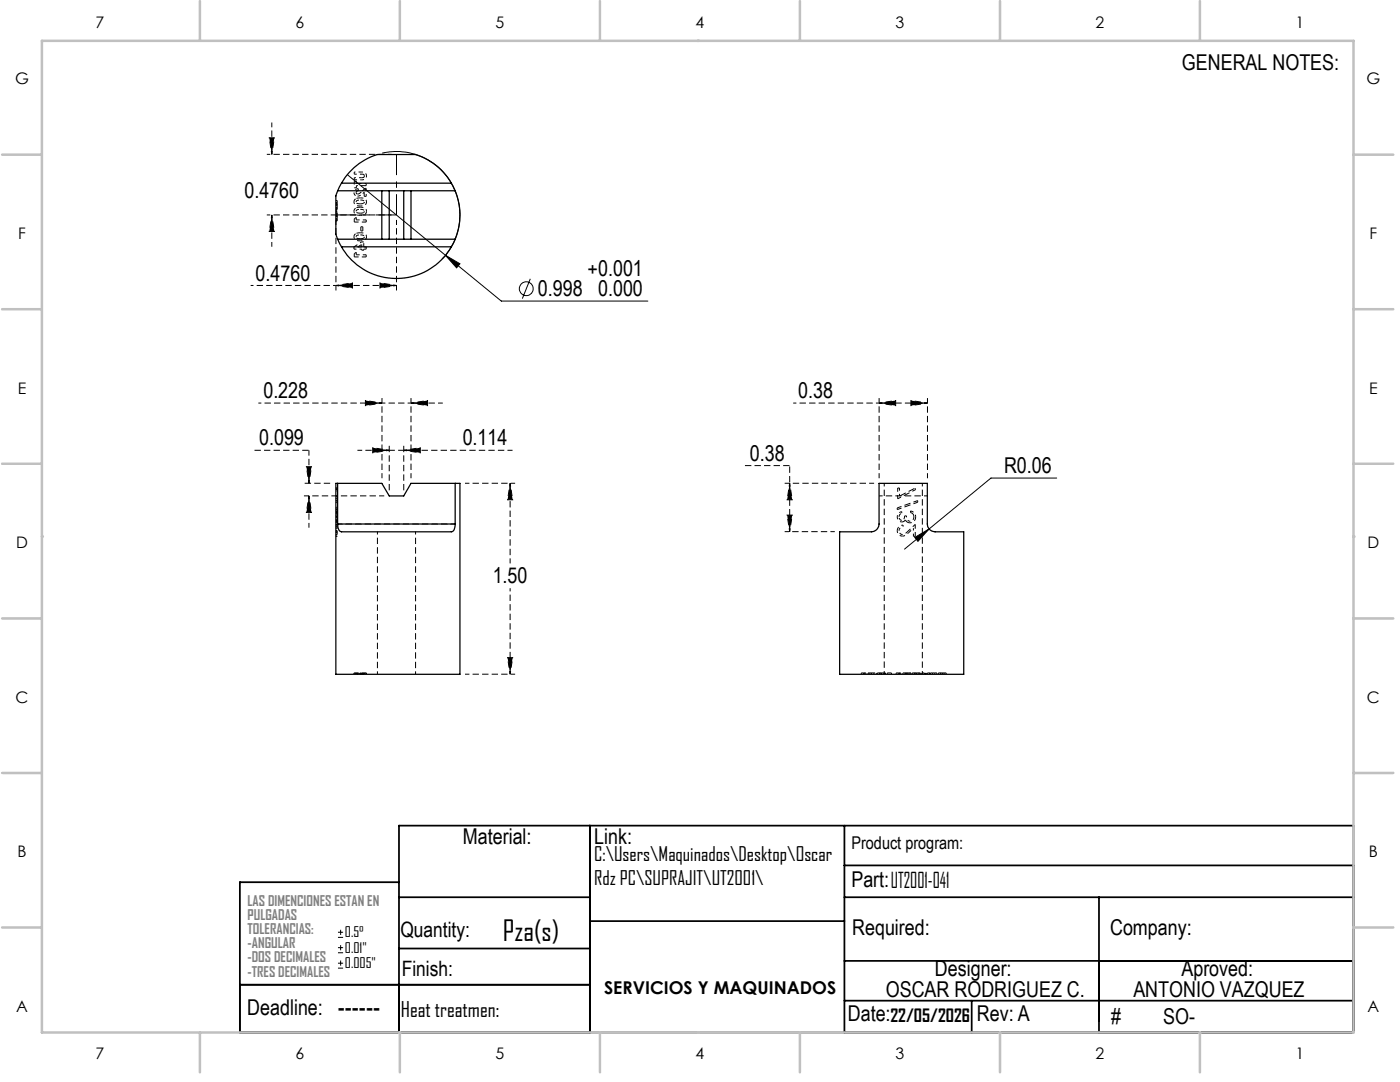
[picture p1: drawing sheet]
<svg xmlns="http://www.w3.org/2000/svg" width="279mm" height="216mm" viewBox="0 0 279 216" stroke-linecap="round" stroke-linejoin="round" font-family="sans-serif">
<g fill="none" stroke="#000" stroke-width=".2" stroke-dasharray="1.3 .6" stroke-dashoffset=".7" stroke-linecap="butt">
<path d="M70.7 35.9h1.4M72.1 34.3h-1.4M72.1 35.9a.8 .8 0 0 0 1-.8M72.2 35.5h-1.5M73.1 35.1a.81 .81 0 0 0-1-.8M67 57h-17M67.3 99.9v1.5M76.2 80.4h-24.6M75.3 106.1v28.4M180 102.1a1.06 1.06 0 0 0-.9 1M180.1 107a1.74 1.74 0 0 0 1.3-.7M181.6 104l-.6-.4-.1-.7"/>
<path d="M82.9 134.5v-28.4"/>
</g>
<g fill="none" stroke="#000" stroke-width=".2" stroke-dasharray="1.3 .6" stroke-dashoffset=".4" stroke-linecap="butt">
<path d="M71 39.7l-.4 .6M72.1 38.3l-.7 .4M72.7 38.4v.8M72.7 35.1l-.1 .3-.4 .1M70.7 44.3h2.4M70.7 51.3h2.4M71 41.5l-.4 .6M71 46.6l-.4 .6M72 45.3v.8M72.2 49.3h-.8M72.4 46.1v-.8M92.8 96.4h10"/>
<path d="M183.1 99.9l-4 1.5M166.6 106.1h-10M179.1 101.7l4-1.5M180 104.2l.4-.2 .3-.3M182.7 107v-2.4M70.7 134.3h2.4M92.8 134.5h10M175.1 134.3h.8M175.9 134.3h.8M177.1 134.3h.8M180.2 134.3h.8M181 134.3h.8"/>
<path d="M182.1 134.3h.8M182.9 134.3h.8M187.3 134.3h.8M188.1 134.3h.7"/>
</g>
<g fill="none" stroke="#000" stroke-width=".2" stroke-dasharray="1.3 .6" stroke-linecap="butt">
<path d="M70.7 34.3v.5M70.7 35.5v.4M70.7 37.5h.4M71.1 38.4l.1-.3h.3M71.1 36.6v-.4M71.1 36.2h-.4M71.1 37.5v-.5M71.4 38.7l-.3-.3M71.5 38.1v-.4M72.4 38.6l.3-.2M72.7 39.2h.4M73.1 37v-.4"/>
<path d="M73.1 37.6h-.2M67.3 43.6v.4M67.3 43.6h-.3M67.3 44h-.3M67.3 40.4v.2M67.3 40.6h-.3M67.3 40.6v3M67.3 40.4h-.3M67.3 40v.4M67.3 44v.1M67.3 40h-.3M67.3 44.1h-.3"/>
<path d="M67.3 41.4h-.3M67.3 43.2h-.3M67.3 41h-.3M67.3 43.7h-.3M67.3 40.8h-.3M67.3 42.6h-.3M67.3 42.3h-.3M67.3 41.5h-.3M67.3 42.2h-.3M67.3 42.5h-.3M67.3 40.5h-.3M67.3 42.9h-.3"/>
<path d="M67.3 40.9h-.3M67.3 41.8h-.3M67.3 43.1h-.3M67.3 43h-.3M67.3 42h-.3M70.6 49.3v.4M71.1 43.4l-.4 .2M71.1 43.9v-.5M71.1 50.4l-.4 .2M71.1 50.8v-.4M72 46.1h.4M72.2 48.8v.5"/>
<path d="M72.2 49.7v.2M72.2 49.9h.4M72.4 45.3h-.4M72.6 48.3h-.4M72.6 49.9v-.2M72.6 49.7h.5M72.7 40.3l-.1 .3M72.7 42.2l-.1 .2M72.7 47.3l-.1 .2M73.1 44.3v-.4M73.1 49.3h-.5M73.1 49.7v-.4"/>
<path d="M73.1 51.3v-.5M67.3 97.7h-.3M67.3 99.5h-.3M67.3 97.4h-.3M67.3 99h-.3M67.3 99.9h-.3M148.6 92.9h9M179.5 97.4h-.3M182.7 97.7l-.1-.3M67.3 101.4h-.3M67.3 101.4v.3M67.3 103.1h-.3"/>
<path d="M67.3 100.2h-.3M67.3 101.7h-.3M67.3 105.9h-.3M67.3 106.7h-.3M67.3 105.1h-.3M67.3 103.8h-.3M67.3 102.4h-.3M67.3 102.1h-.3M67.3 103.7h-.3M67.3 104.2h-.3M67.3 106.3h-.3M67.3 107h-.3"/>
<path d="M67.3 104.8h-.3M67.3 102.9h-.3M67.3 104h-.3M67.3 104.1h-.3M67.3 104.1v.2M67.3 106h-.3M67.3 104.6v.2M67.3 105.4h-.3M67.3 104.3h-.3M67.3 102h-.3M67.3 102.3h-.3M67.3 102v.1"/>
<path d="M67.3 102.5h-.3M67.3 104.6h-.3M179.1 101.4v.3M180 102.4v-.3M180.2 105.1v-.3M180.7 103.7l.3 .4M180.9 102.9h-.4M181.7 102.3l.5 .2M181.7 102v.3M182.2 102.5l.2 .6M182.3 107h.4M183.1 100.2v-.3"/>
<path d="M70.6 134.3h.1M70.6 134.3v.2M70.7 134.3v.2M71 134.3v.2M71.1 134.3v.2M71.4 134.3v.2M71.5 134.3v.2M71.9 134.3v.2M72 134.3v.2M72.1 134.3v.2M72.2 134.3v.2M72.3 134.3v.2"/>
<path d="M72.4 134.3v.2M72.6 134.3v.2M72.7 134.3v.2M72.9 134.3v.2M73.1 134.3v.2M171.9 134.3h.4M171.9 134.3v.2M172.3 134.3v.2M172.3 134.3h.5M172.6 134.3v.2M172.8 134.3v.2M173.2 134.3h.2"/>
<path d="M173.2 134.3v.2M173.4 134.3h.5M173.4 134.3v.2M173.9 134.3v.2M174.4 134.3v.2M174.9 134.3v.2M175.1 134.3v.2M175.5 134.3v.2M175.6 134.3v.2M175.9 134.3v.2M176.3 134.3v.2M176.5 134.3v.2"/>
<path d="M176.7 134.3v.2M177.1 134.3v.2M177.9 134.3v.2M178.9 134.3h.4M178.9 134.3v.2M179.3 134.3v.2M179.3 134.3h.5M179.5 134.3v.2M179.8 134.3v.2M180.2 134.3v.2M180.6 134.3v.2M180.7 134.3v.2"/>
<path d="M181 134.3v.2M181.4 134.3v.2M181.6 134.3v.2M181.8 134.3v.2M182.1 134.3v.2M182.5 134.3v.2M182.6 134.3v.2M182.9 134.3v.2M183.2 134.3v.2M183.5 134.3v.2M183.7 134.3v.2M184 134.3v.2"/>
<path d="M184.4 134.3v.2M184.5 134.3v.2M184.7 134.3v.2M184.8 134.3v.2M184.9 134.3v.2M185.1 134.3v.2M185.5 134.3v.2M185.6 134.3v.2M185.7 134.3h.4M185.7 134.3v.2M186.1 134.3h.4M186.1 134.3v.2"/>
<path d="M186.5 134.3v.2M186.5 134.3h.5M187 134.3v.2M187.3 134.3v.2M187.7 134.3v.2M188.1 134.3v.2M188.4 134.3v.2M188.8 134.3v.2"/>
</g>
<g fill="none" stroke="#000" stroke-width=".2" stroke-dasharray="1.3 .6" stroke-dashoffset=".5" stroke-linecap="butt">
<path d="M71.9 39.5l-.9 .2M71.9 39.9l.6 .1 .2 .3M72.9 37.6l-.8 .7M71.1 40.3l.2-.3 .6-.1M71.1 42.2l.2-.3 .6-.1M71.1 47.3l.2-.3 .6-.1M71.4 49.3l.8-.5M71.9 40.7l-.6-.1-.2-.3M71.9 42.5l-.6-.1-.2-.2M71.9 47.6l-.6-.1-.2-.2M71.9 41.3l-.9 .2M71.9 46.4l-.9 .2"/>
<path d="M71.9 41.8l.6 .1 .2 .3M71.9 46.9l.6 .1 .2 .3M72.6 49.3v-1M67.3 97.4v2.1M179.2 99.5l3.5-1.8M179.2 97.4v2.1M67.3 103.1v1.1M67.3 102.1v1M67.3 105.9v1.1M179.4 103.1a.76 .76 0 0 1 .6-.7M180 103.8l-.5-.2-.1-.5M173.9 134.3h1"/>
</g>
<g fill="none" stroke="#000" stroke-width=".2" stroke-dasharray="1.3 .6" stroke-dashoffset=".6" stroke-linecap="butt">
<path d="M54.2 30.8l-.5-3.3h1.1l-.6 3.3M70.6 38.4l.3 .6 .5 .1M70.7 36.2v1.3M71.4 39.1l1-.5M71.5 37.7h-.2a.75 .75 0 0 0-.7 .7M78.1 30.8h-24.9M54.2 42.9l.6 3.3h-1.1l.5-3.3M67 57l3.3-.5v1l-3.3-.5M73.1 43.9h-2M73.1 50.8h-2M78.1 42.9h-24.9M79.1 57l-3.3 .5v-1l3.3 .5"/>
<path d="M61.7 96.4l-.6-3.3h1.1l-.5 3.3M61.7 98.9l.5 3.3h-1.1l.6-3.3M76.2 80.4l-3.3 .5v-1l3.3 .5M76.2 80.4h5.8M77.7 89.9l-3.3 .5v-1.1l3.3 .6M80.6 89.9l3.3-.6v1.1l-3.3-.5M82 80.4l3.3-.5v1l-3.3-.5M101.8 96.4l.5 3.3h-1l.5-3.3M157.6 96.4l.5 3.3h-1l.5-3.3M157.6 96.4v9.7M175.4 98.9h9.7M175.4 80.4l3.3-.5v1l-3.3-.5"/>
<path d="M175.4 80.4h-17.1M175.4 80.4h9.7M176.5 96.4v38.1M184.1 96.4v38.1M185.1 80.4l-3.3 .5v-1l3.3 .5M67.3 104.8v1.1M157.6 106.1l-.5-3.3h1l-.5 3.3M179.4 105.9a.79 .79 0 0 1 .8-.8M180.1 106.7l-.5-.3-.2-.5M180.5 102.9l-.2 .7-.3 .2M181.2 106l-.5 .5-.6 .2M181.4 106.3l.9-.9"/>
<path d="M182.4 103.1l-.3 .7-.5 .2M182.7 104.6l-1.5 1.4M101.8 134.5l-.5-3.3h1l-.5 3.3M101.8 134.5v-17.1"/>
</g>
<g fill="none" stroke="#000" stroke-width=".2" stroke-dasharray="1.3 .6" stroke-dashoffset=".3" stroke-linecap="butt">
<path d="M54.2 30.8v-6.4M72.3 34.8h.3l.1 .3M54.2 42.9v6.3M67 43.9v14.1M70.7 43.6v.7M70.7 50.6v.7M72.6 40.6l-.7 .1M72.6 42.4l-.7 .1M72.6 47.5l-.7 .1M79.1 43.9v14.1M79.1 57h-12.1M61.7 98.9v6.4"/>
<path d="M76.2 95.4v-16M77.7 89.9h-6.4M80.6 89.9h21.7M82 95.4v-16M82 80.4h6.4M101.8 96.4v16M174.4 96.4h-17.8M175.4 95.4v-16M185.1 95.4v-16M90.8 104.6h-23.4M181 104.1l.6 .2"/>
</g>
<g fill="none" stroke="#000" stroke-width=".25">
<path d="M67.4 38.1l-.4 1v7.6l.4 1M67.4 38.1h23.4M68.2 36.5l-.8 1.6M68.2 36.5a12.6 12.6 0 0 1 7.1-5.7h7.6a12.6 12.6 0 0 1 7.2 5.7M68.2 36.5h21.9M76.2 38.1v9.6M77.7 38.1v9.6M80.6 38.1v9.6M82 38.1v9.6M90.1 36.5l.7 1.6M90.8 38.1a12.7 12.7 0 0 1 0 9.6M67.4 47.7l.8 1.5"/>
<path d="M67.4 47.7h23.4M68.2 49.2a12.7 12.7 0 0 0 21.9 0M68.2 49.2h21.9M90.8 47.7l-.7 1.5M67.4 96.4h-.4v38.1h24.8v-38.1h-1M67.4 96.4v8.2M67.4 96.4h8.8l1.5 2.6h2.9l1.4-2.6h8.8M90.8 96.4v8.2M175.4 96.4h9.7v8.2a1.67 1.67 0 0 0 2.1 1.5h5.1v28.4h-24.7v-28.4h3.6a9.8 9.8 0 0 0 3.5-.2l.6-.7 .1-.6zM67.4 104.6a1.22 1.22 0 0 0 1.5 1.5h20.8a1.18 1.18 0 0 0 1.1-1.5M67.4 104.6h23.4"/>
</g>
<g fill="none" stroke="#000" stroke-width=".2" stroke-dasharray="1.3 .6" stroke-dashoffset=".8" stroke-linecap="butt">
<path d="M70.7 34.8h1.6M73.1 39.2v-1.6M70.6 40.3l.3 .5 1 .3M70.6 42.1l.3 .6 1 .3M70.6 47.2l.3 .6 1 .3M70.6 49.7h1.6M71.9 41.1l1-.2 .2-.6M71.9 43l1-.3 .2-.5M71.9 48.1l1-.3 .2-.5M73.1 40.3l-.2-.6-1-.2M73.1 42.2l-.2-.6-1-.3M73.1 47.3l-.2-.6-1-.3"/>
<path d="M179.5 99v-1.6M179.1 105.9a1.03 1.03 0 0 0 1 1.1M179.1 103.1l.3 .8 .6 .3M182.3 105.4v1.6M184 134.3h1.6"/>
</g>
<path d="M71.1 37h2M73.1 36.6h-2" fill="none" stroke="#000" stroke-width=".2" stroke-dasharray="1.3 .6" stroke-dashoffset="1" stroke-linecap="butt"/>
<path d="M72.2 48.3l-1.6 1M180.2 104.8a1.14 1.14 0 0 0-1.1 1.1M181.6 104.3a1.16 1.16 0 0 0 1.1-1.2M182.7 103.1a1.13 1.13 0 0 0-1-1.1" fill="none" stroke="#000" stroke-width=".2" stroke-dasharray="1.3 .6" stroke-dashoffset=".9" stroke-linecap="butt"/>
<path d="M50.7 89.9h11M77.7 97.9v-9M80.6 97.9v-9M182.6 97.4l-3.1 1.6" fill="none" stroke="#000" stroke-width=".2" stroke-dasharray="1.3 .6" stroke-dashoffset="-.1" stroke-linecap="butt"/>
<g fill="none" stroke="#000" stroke-width=".2">
<path d="M69.3 34.9l30.7 25.2h29.3M76.3 30.6a12.7 12.7 0 0 1 13.8 6.1 12.7 12.7 0 0 1-1.9 15M88.9 50.9l2.9 1.7-.7 .8zM105.8 55.6l-1.6 4M210.9 95.4h-13.1l-12.4 10.2M182.6 107.2l2.8-1.6-2.2 2.4zM185.4 105.6l-4.9 4M67.5 187h1M67.5 186h1M67.5 190.1h1M67.5 189.1h1M67.5 193.2h1"/>
<path d="M67.5 192.2h1M68 185.5v1M68 188.6v1M68 191.7v1"/>
<circle cx="105" cy="57.6" r="1.38"/>
</g>
<path d="M66 96.4h-5.3M157.6 92.9v3.5" fill="none" stroke="#000" stroke-width=".2" stroke-dasharray="1.3 .6" stroke-dashoffset="-.2" stroke-linecap="butt"/>
<path d="M61.7 89.9v6.5M76.7 98.9h-16" fill="none" stroke="#000" stroke-width=".2" stroke-dasharray="1.3 .6" stroke-dashoffset=".2" stroke-linecap="butt"/>
<path d="M77.7 89.9h2.9" fill="none" stroke="#000" stroke-width=".2" stroke-dasharray="1.3 .6" stroke-dashoffset=".1" stroke-linecap="butt"/>
<path d="M79.1 30.8v12.1M79.1 42.9h-12.1" fill="none" stroke="#000" stroke-width=".2" stroke-dasharray="15.2 1.3 1.3 1.3" stroke-dashoffset="11.1" stroke-linecap="butt"/>
<g fill="none" stroke="#000" stroke-width=".35">
<path d="M79.6 176h-31.7v30h222.2v-41.3h-190.5v41.3M79.6 179h38.1M117.7 164.7v41.3M168.5 164.7v41.3M168.5 179h101.6M168.5 172.7h101.6M219.3 179v27M47.9 196.5h69.8M79.6 189.3h38.1M117.7 183.8h50.8M168.5 191.7h101.6M168.5 199.7h101.6"/>
<path d="M193.9 199.7v6.3"/>
</g>
<g fill="none" stroke="#c0c0c0" stroke-width=".5">
<path d="M8.4 8.1h261.7v197.9h-261.7zM39.9 .2v7.9M79.8 .2v7.9M119.7 .2v7.9M139.2 8.1h.1M159.6 .2v7.9M199.6 .2v7.9M239.5 .2v7.9M.4 30.9h8M270.1 30.9h8M.4 61.7h8M270.1 61.7h8"/>
<path d="M.4 92.5h8M270.1 92.5h8M8.4 107.1h.1M270.1 107.1h.1M.4 123.4h8M270.1 123.4h8M.4 154.2h8M270.1 154.2h8M.4 185.1h8M270.1 185.1h8M39.9 206v8M79.8 206v8"/>
<path d="M119.7 206v8M139.2 206h.1M159.6 206v8M199.6 206v8M239.5 206v8"/>
</g>
<g fill="#000">
<path d="M53.7 27.5h1.1l-.6 3.3zM54.2 42.9l.6 3.3h-1.1zM67 57l3.3-.5v1zM75.8 56.5l3.3 .5-3.3 .5zM61.1 93.1h1.1l-.5 3.3zM61.7 98.9l.5 3.3h-1.1zM72.9 79.9l3.3 .5-3.3 .5zM74.4 89.3l3.3 .6-3.3 .5zM80.6 89.9l3.3-.6v1.1zM82 80.4l3.3-.5v1zM101.8 96.4l.5 3.3h-1zM157.6 96.4l.5 3.3h-1z"/>
<path d="M175.4 80.4l3.3-.5v1zM181.8 79.9l3.3 .5-3.3 .5zM157.1 102.8h1l-.5 3.3zM101.3 131.2h1l-.5 3.3z"/>
<path d="M88.9 50.9l2.2 2.5 .7-.8zM182.6 107.2l.6 .8 2.2-2.4z"/>
</g>
<text font-size="5.6" x="100.4" y="187.8">Pza(s)</text>
<g font-size="4.4">
<text x="235.9" y="14">GENERAL NOTES:</text>
<text x="48.8" y="39.5">0.4760</text>
<text x="51" y="56">0.4760</text>
<text x="107.3" y="59.1">0.998</text>
<text x="117.3" y="55">+0.001</text>
<text x="119.4" y="59.1">0.000</text>
<text x="52.6" y="79.5">0.228</text>
<text x="159.3" y="79.4">0.38</text>
<text x="51.7" y="88.9">0.099</text>
<text x="92.3" y="88.9">0.114</text>
<text x="149.6" y="91.9">0.38</text>
<text x="200.4" y="94.4">R0.06</text>
<text x="98.3" y="116.4">1.50</text>
<text x="92.4" y="168.3">Material:</text>
<text x="118.6" y="168.3">Link:</text>
<text x="169.9" y="177">Part:UT2001-041</text>
<text x="170.1" y="186.5">Required:</text>
<text x="221.5" y="186.5">Company:</text>
<text x="186.6" y="194.7">Designer:</text>
<text x="235.8" y="194.7">Aproved:</text>
<text x="49.3" y="202.6">Deadline: ------</text>
<text x="169.2" y="203.7">Date:</text>
<text x="176.8" y="199">OSCAR RODRIGUEZ C.</text>
<text x="195" y="203.7">Rev: A</text>
<text x="226.2" y="199">ANTONIO VAZQUEZ</text>
<text x="221.8" y="204.4">#</text>
<text x="232.1" y="204.4">SO-</text>
</g>
<g font-size="4.2">
<text x="79.9" y="186.9">Quantity:</text>
<text x="80.2" y="194.7">Finish:</text>
<text x="80" y="202.9">Heat treatmen:</text>
</g>
<g font-size="3.9">
<text x="118.6" y="171.8">C:\Users\Maquinados\Desktop\Oscar</text>
<text x="118.6" y="176.7">Rdz PC\SUPRAJIT\UT2001\</text>
</g>
<g font-size="3.5">
<text x="169.9" y="169.5">Product program:</text>
<text x="120.6" y="198.4">SERVICIOS Y MAQUINADOS</text>
<text x="177.7" y="203.8">22/05/2026</text>
</g>
<g font-size="3.2">
<text x="19.1" y="5.6">7</text>
<text x="59" y="5.6">6</text>
<text x="98.9" y="5.6">5</text>
<text x="138.8" y="5.6">4</text>
<text x="178.7" y="5.6">3</text>
<text x="218.6" y="5.6">2</text>
<text x="258.6" y="5.6">1</text>
<text x="3" y="16.8">G</text>
<text x="272.7" y="16.8">G</text>
<text x="3.6" y="47.7">F</text>
<text x="273.3" y="47.7">F</text>
<text x="3.6" y="78.5">E</text>
<text x="273.2" y="78.5">E</text>
<text x="3.2" y="109.4">D</text>
<text x="272.9" y="109.4">D</text>
<text x="3.1" y="140.2">C</text>
<text x="272.8" y="140.2">C</text>
<text x="3.5" y="171">B</text>
<text x="273.2" y="171">B</text>
<text x="3.2" y="201.9">A</text>
<text x="272.9" y="201.9">A</text>
<text x="19.1" y="211.4">7</text>
<text x="59" y="211.4">6</text>
<text x="98.9" y="211.4">5</text>
<text x="138.8" y="211.4">4</text>
<text x="178.7" y="211.4">3</text>
<text x="218.6" y="211.4">2</text>
<text x="258.6" y="211.4">1</text>
</g>
<g font-size="2.8" fill="#808080">
<text x="49.4" y="180.8">LAS DIMENCIONES ESTAN EN</text>
<text x="49.4" y="183.6">PULGADAS</text>
<text x="49.4" y="186.4">TOLERANCIAS:</text>
<text x="49.4" y="189.2">-ANGULAR</text>
<text x="49.4" y="192">-DOS DECIMALES</text>
<text x="49.4" y="194.9">-TRES DECIMALES</text>
</g>
<g font-size="2.8">
<text x="68.8" y="187.1">0.5°</text>
<text x="68.8" y="190.1">0.01&quot;</text>
<text x="68.8" y="193.2">0.005&quot;</text>
</g>
</svg>
